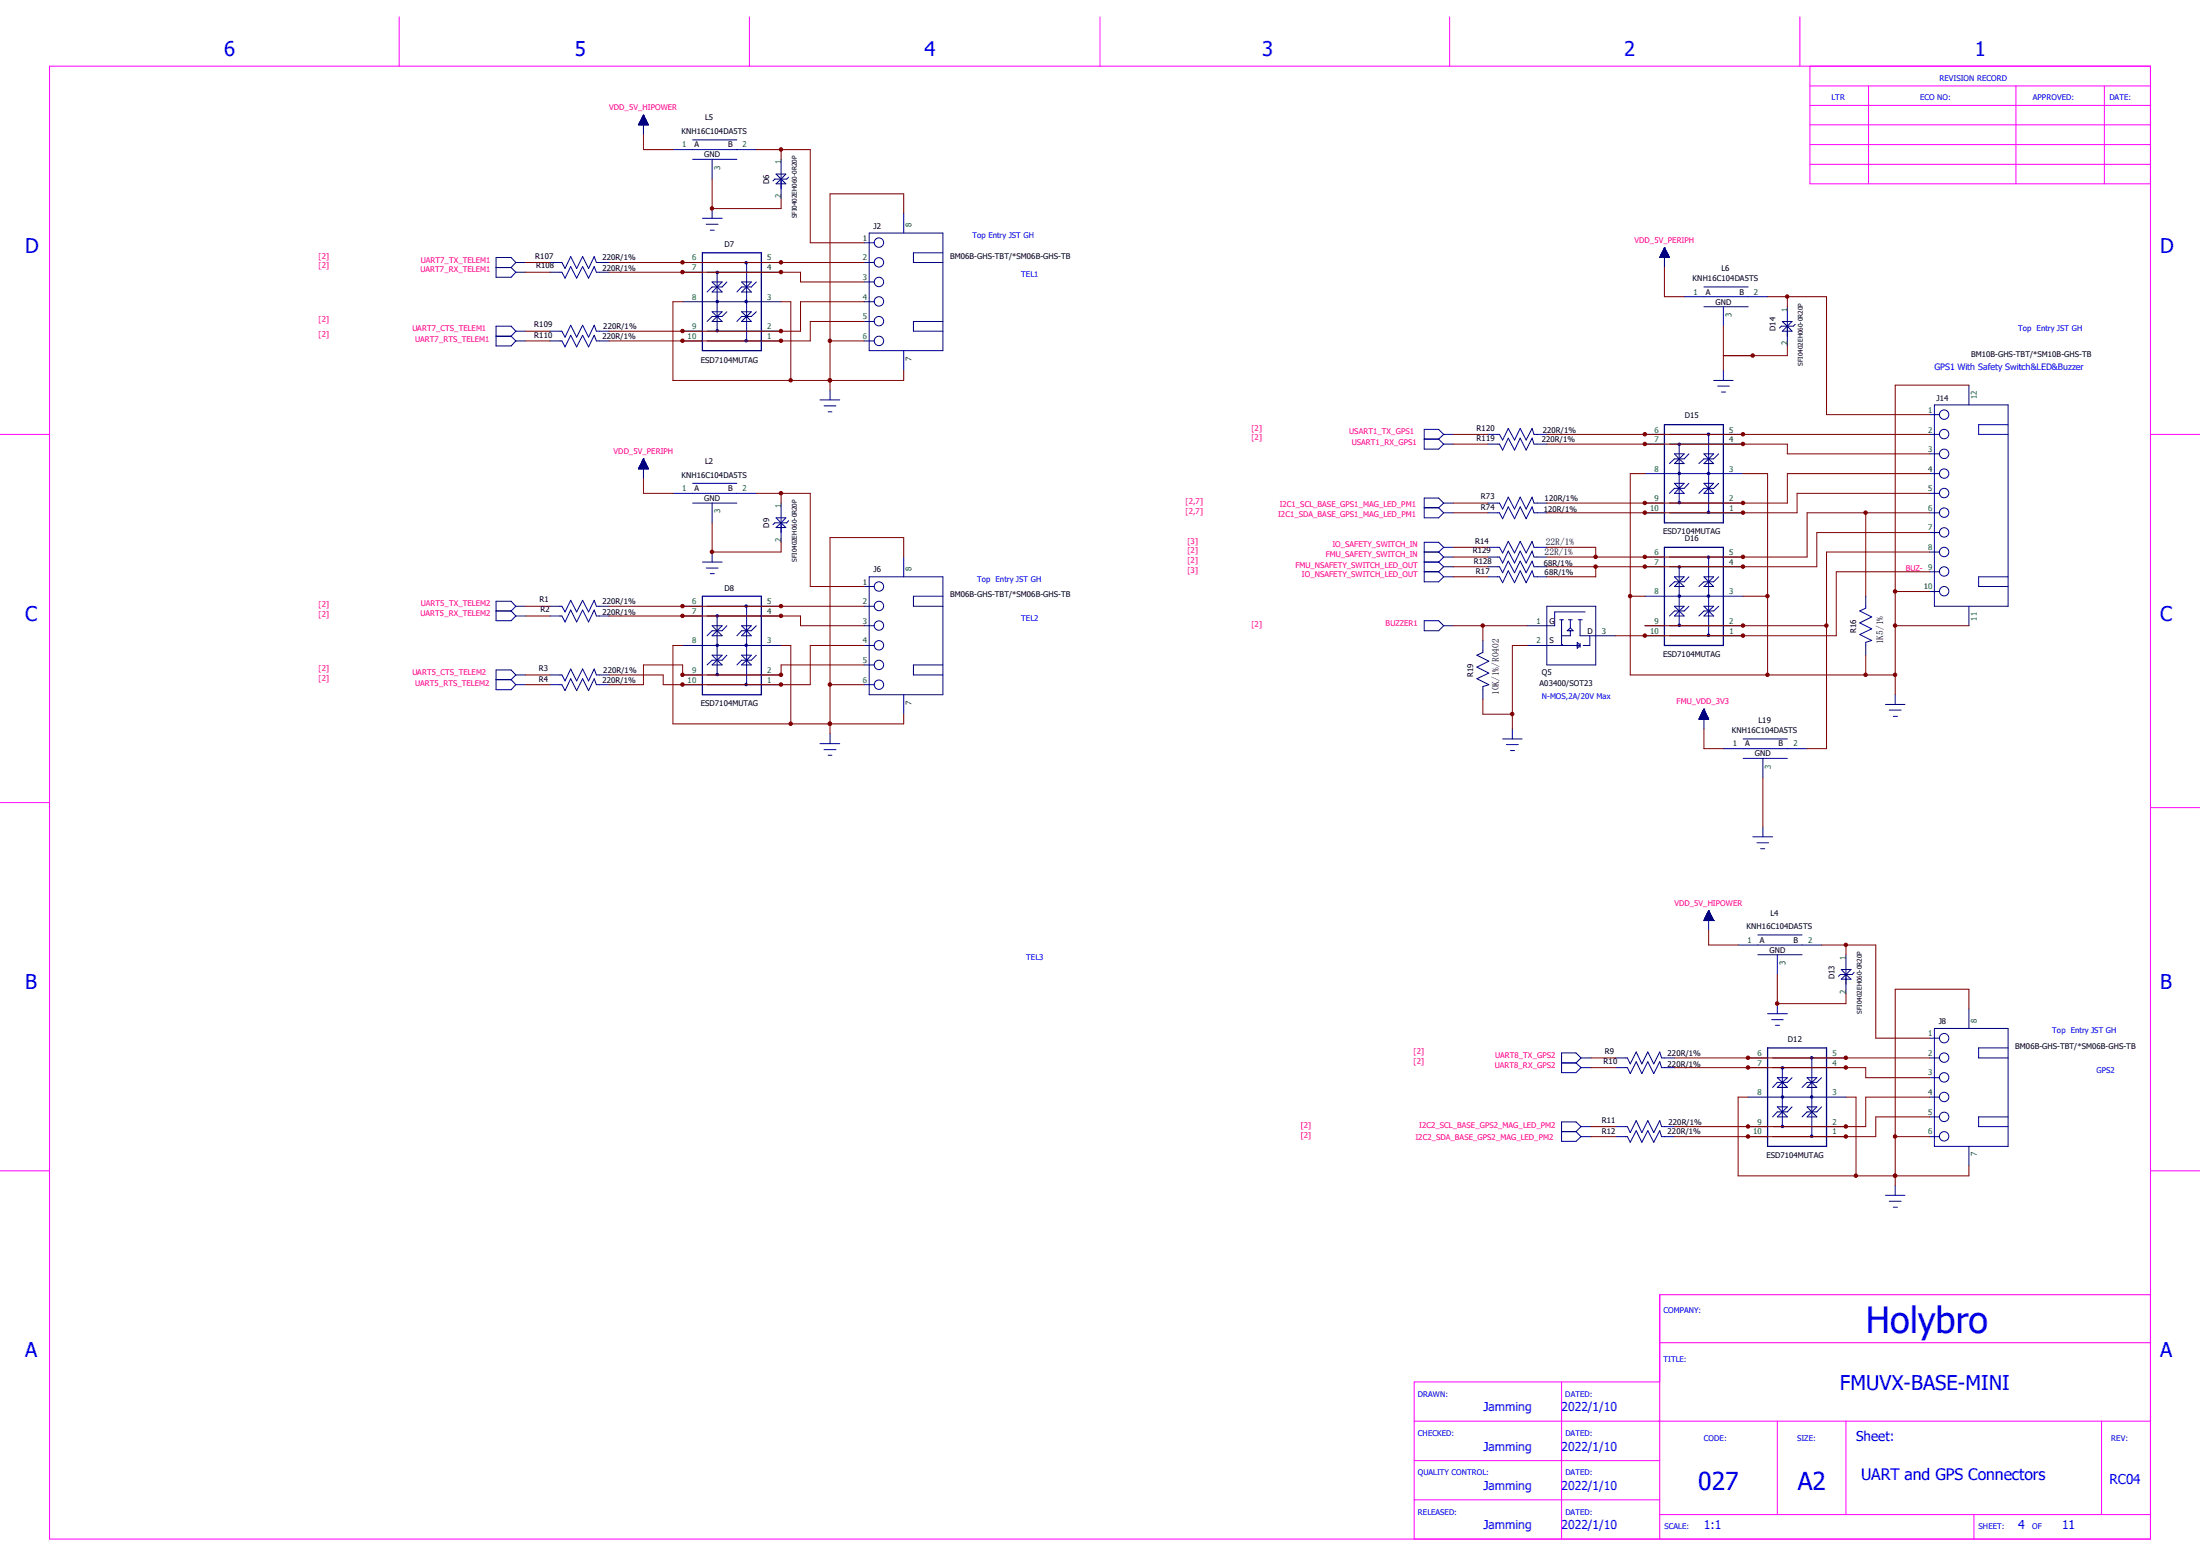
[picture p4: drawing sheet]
<svg xmlns="http://www.w3.org/2000/svg" width="297mm" height="210mm" viewBox="0 0 297 210" stroke-linecap="round" stroke-linejoin="round" font-family="sans-serif">
<g fill="none" stroke="#000080" stroke-width=".14">
<path d="M86.2 16.8h.1M86.3 16.7v.1M86.3 16.7h1.2v.1M86.3 16.8h1.2M86.3 16.6v.2M86.3 16.7h1.1M86.3 16.6h1.1M86.4 16.6h1M86.4 16.6h.9M86.4 16.3v.5M86.4 16.4h.9M86.5 16.3h.8"/>
<path d="M86.5 16.3h.7v.5M86.6 16.1v.7M86.6 16.2h.6M86.6 16v.8M86.6 16.1h.6v.7M86.7 15.9v.9M86.7 16h.4M86.7 15.8v1M86.7 16h.3M86.7 15.9h.3M86.7 15.8h.3M86.8 15.8h.2"/>
<path d="M86.8 15.6v1.2M86.8 15.7h.1v1.1M86.8 15.6h.1M86.9 15.6h.1M86.9 15.5v2.7M86.9 15.5l.6 1.3h-1.3zM87 15.7h-.2v1.1M87 15.7v1.1M87 15.9v.9M87.1 16v.8M87.2 16.3h-.7v.5M87.2 16.2v.6"/>
<path d="M87.3 16.4v.4M87.3 16.5h-.9v.3M87.3 16.5v.3M87.4 16.6v.2M87.5 16.8h.1M93.5 18.9h6M67 36.1h2M69 36.1l.6 .6M69.6 35.4h1.4M69.6 36.7h1.4M69.6 35.4l-.6-.6h-2v2.6h2l.6-.7M69.6 35.4l-.6 .7"/>
<path d="M74.3 35.4h1.6l.4 .8 .7-1.6 .9 1.6 .8-1.6 .8 1.6 .7-1.6 .3 .8h1.8M74.3 36.7h1.6l.4 .8 .7-1.5 .9 1.5 .8-1.5 .8 1.5 .7-1.5 .3 .7h1.8M90.8 20.2h11.3M92.2 35.4h2.6M92.2 36.7h2.6M93.5 21.5h6M94.8 29.5h2.7M95.3 30.3h1.6M95.5 35.4h10M95.5 36.7h10M95.9 31.1h.5M96.1 21.5v2.7"/>
<path d="M96.1 28.2v1.3M96.1 38.1h1.4l-1.4 1.3h1.4zM96.8 36.7v8M98.1 38.1l-.6 .6h-1.4l-.6 .7M100.1 38.1h1.3l-.6 .6zM100.8 35.4v10.6M100.8 38.7l.6 .7h-1.3zM102.1 38.1l-.7 .6h-1.3l-.6 .7M104.8 23.5h1.3l-1.3 1.3h1.3zM105.5 21.5v5.3M106.5 23.9l-.3 .3h-1.6l-.2 .2M116.7 35.4h1.3"/>
<path d="M116.7 32.8h1.3M116.7 38.1h1.3M117.3 31.5h10v15.8h-10zM122 28.8v2.7M127.3 34.1h-4v1.3h4M224.1 34.8h1.2M224.1 34.7h1.2M224.2 34.8v-.2h1.1v.2M224.2 34.5h1.1M224.2 34.5h1.1v.3M224.2 34.8v-.4h1v.4M224.3 34.3h.9"/>
<path d="M224.3 34.3h.9v.5M224.3 34.2v.6M224.3 34.2h.8M224.3 34.2h.8v.6M224.4 34.1h.7M224.4 34.1h.6v.7M224.4 34v.8M224.5 34h.5M224.5 34h.5v.8M224.5 33.9v.9M224.5 33.9h.5M224.5 33.9h.4v.9"/>
<path d="M224.6 33.7h.3v1.1M224.6 33.7h.2v1.1M224.6 33.6v1.2M224.7 33.6h.1M224.7 33.6h.1v1.2M224.7 33.5v1.3M224.7 33.4h.1M224.7 33.4l.7 1.4h-1.3M224.7 33.4v2.7M224.7 33.4l-.6 1.4M224.7 33.5h.1M224.8 33.7h-.2v1.1"/>
<path d="M224.9 33.8h-.4v1M225.2 34.5h-1v.3M230 38.7h6M67 45.4h2M69 45.4l.6 .6M69.6 44.7h1.4M69.6 46h1.4M69.6 44.7l-.6-.7h-2v2.7h2l.6-.7M69.6 44.7l-.6 .7M74.3 44.7h1.6l.4 .8 .7-1.6 .9 1.6 .8-1.6 .8 1.6 .7-1.6 .3 .8h1.8M74.3 46h1.6l.4 .8 .7-1.5 .9 1.5 .8-1.5 .8 1.5 .7-1.5 .3 .7h1.8M92.2 44.7h2.6"/>
<path d="M92.2 40.7h13.3M92.2 46h2.6M95.5 44.7h10M95.5 46h10M96.1 43.4l.7-.7 .7 .7zM96.1 42.1h1.4l-.7 .6zM98.1 42.1l-.6 .6h-1.4l-.6 .7M100.1 42.1l1.3 1.3h-1.3l1.3-1.3zM102.1 42.1l-.7 .6h-1.3l-.6 .7M110.7 54h2.7M111.3 54.8h1.6M111.8 55.6h.5"/>
<path d="M112.1 52.7v1.3M116.7 43.4h1.3M116.7 40.7h1.3M116.7 46h1.3M122 47.3v2.7M127.3 43.4h-4v1.3h4M192.3 59.3h1.9M194.2 59.3l.7 .6M194.9 59.9h1.3M194.9 58.6h1.3M194.9 58.6l-.7 .7M194.9 58.6l-.7-.6h-1.9v2.6h1.9l.7-.7"/>
<path d="M200.9 59.9h1.5l.5 .8 .7-1.6 .9 1.6 .7-1.6 .8 1.6 .8-1.6 .3 .8h1.7M200.9 58.6h1.5l.5 .8 .7-1.6 .9 1.6 .7-1.6 .8 1.6 .8-1.6 .3 .8h1.7M222.1 59.9h2.6M222.1 58.6h2.6M225.4 59.9h9.9M225.4 58.6h9.9M226.7 59.9v8M227.4 40h11.2M230 41.4h6M230.7 58.6v10.6M231.4 51.4h2.6M231.9 52.1h1.6"/>
<path d="M232.4 52.9h.6M232.7 41.4v2.6M232.7 50v1.4M240.6 43.4l1.3 1.3h-1.3l1.3-1.3zM241.3 41.4v5.3M242.4 43.8l-.3 .2h-1.6l-.3 .3M260.5 58.6h1.3M260.5 56h1.3M261.2 54.7h9.9v27.1h-9.9zM265.8 52v2.7M271.1 57.3h-4v1.3h4M86.2 63.2h1.3"/>
<path d="M86.2 63.2v.1M86.3 63.2h1.2M86.3 63.1h1.2M86.3 63.1v.2M86.3 63.1h1.1M86.3 63h1.1M86.3 62.9v.4M86.4 62.9h1M86.4 62.9h.9v.4M86.4 62.8h.9M86.4 62.8v.5M86.5 62.8h.8v.5"/>
<path d="M86.5 62.7h.7v.6M86.6 62.6h.6v.7M86.6 62.5h.6M86.6 62.4v.9M86.7 62.4h.4M86.7 62.3v1M86.7 62.3h.3M86.7 62.3h.3v1M86.7 62.2v1.1M86.7 62.2h.3M86.8 62.2h.2M86.8 62.1h.2v1.2"/>
<path d="M86.8 62.1v1.2M86.8 62.1h.1v1.2M86.8 62h.1M86.8 62v1.3M86.9 61.9h.1M86.9 61.9v2.7M86.9 61.9l.6 1.4h-1.3zM87.1 62.4v.9M87.2 62.5h-.6v.8M87.2 62.4v.9M87.2 62.7h-.7v.6M87.3 62.9h-.9v.4"/>
<path d="M87.4 63v.3M87.5 63.1v.2M87.5 63.2v.1M90.8 66.6h11.3M93.5 67.9h6M93.5 65.2h6M94.8 75.9h2.7M95.3 76.7h1.6M95.9 77.4h.5M96.1 67.9v2.7M96.1 74.5v1.4M104.8 69.9h1.3l-1.3 1.3h1.3z"/>
<path d="M105.5 67.9v5.3M106.5 70.3l-.3 .3h-1.6l-.2 .2M116.7 79.2h1.3M117.3 77.9h10v15.9h-10zM122 75.2v2.7M192.3 74.5h1.9M192.3 77.2h1.9M192.3 75.9h1.9M192.3 68.5h1.9M194.2 68.5l.7 .7M194.2 77.2l.7 .7M194.2 75.9l.7 .6"/>
<path d="M194.2 74.5l.7 .7M194.9 77.9h1.3M194.9 67.9h1.3M194.9 67.9l-.7-.7h-1.9v2.7h1.9l.7-.7M194.9 69.2h1.3M194.9 76.5h1.3M194.9 75.2h1.3M194.9 73.9h1.3M194.9 73.9l-.7-.7h-1.9v5.3h1.9l.7-.6M194.9 67.9l-.7 .6M194.9 73.9l-.7 .6M194.9 76.5l-.7 .7"/>
<path d="M194.9 75.2l-.7 .7M200.9 77.9h1.5l.5 .8 .7-1.7 .9 1.7 .7-1.7 .8 1.7 .8-1.7 .3 .9h1.7M200.9 67.9h1.5l.5 .8 .7-1.6 .9 1.6 .7-1.6 .8 1.6 .8-1.6 .3 .8h1.7M200.9 69.2h1.5l.5 .8 .7-1.6 .9 1.6 .7-1.6 .8 1.6 .8-1.6 .3 .8h1.7M200.9 76.5h1.5l.5 .8 .7-1.6 .9 1.6 .7-1.6 .8 1.6 .8-1.6 .3 .8h1.7M200.9 75.2h1.5l.5 .8 .7-1.6 .9 1.6 .7-1.6 .8 1.6 .8-1.6 .3 .8h1.7M200.9 73.9h1.5l.5 .7 .7-1.5 .9 1.5 .7-1.5 .8 1.5 .8-1.5 .3 .8h1.7M222.1 67.9h2.6M222.1 69.2h2.6M222.1 63.9h13.2M222.1 76.5h2.6M222.1 75.2h2.6"/>
<path d="M225.4 67.9h9.9M225.4 69.2h9.9M225.4 76.5h9.9M225.4 75.2h9.9M226.1 77.9h1.3l-1.3 1.3h1.3zM226.1 65.2h1.3l-.7 .7zM226.1 61.3h1.3l-1.3 1.3h1.3zM226.7 65.9l.7 .7h-1.3zM226.7 76.5v8M228 61.3l-.6 .6h-1.3l-.7 .7M228 65.2l-.6 .7h-1.3l-.7 .7M228 77.9l-.6 .6h-1.3l-.7 .7"/>
<path d="M230 77.9h1.4l-1.4 1.3h1.4zM230 65.2h1.4l-.7 .7zM230 61.3h1.4l-1.4 1.3h1.4zM230.7 65.9l.7 .7h-1.4zM230.7 75.2v10.6M232 61.3l-.6 .6h-1.4l-.6 .7M232 65.2l-.6 .7h-1.4l-.6 .7M232 77.9l-.6 .6h-1.4l-.6 .7M260.5 66.6h1.3M260.5 69.2h1.3M260.5 61.3h1.3M260.5 63.9h1.3"/>
<path d="M260.5 71.9h1.3M260.5 74.5h1.3M260.5 77.2h1.3M260.5 79.8h1.3M271.1 77.9h-4v1.3h4M67 82.5h2M67 91.7h2M69 82.5l.6 .6M69 91.7l.6 .7M69.6 81.8h1.4M69.6 91.1h1.4M69.6 92.4h1.4"/>
<path d="M69.6 83.1h1.4M69.6 81.8l-.6 .7M69.6 81.8l-.6-.6h-2v2.6h2l.6-.7M69.6 91.1l-.6-.7h-2v2.7h2l.6-.7M69.6 91.1l-.6 .6M74.3 81.8h1.6l.4 .8 .7-1.6 .9 1.6 .8-1.6 .8 1.6 .7-1.6 .3 .8h1.8M74.3 91.1h1.6l.4 .8 .7-1.6 .9 1.6 .8-1.6 .8 1.6 .7-1.6 .3 .8h1.8M74.3 92.4h1.6l.4 .8 .7-1.6 .9 1.6 .8-1.6 .8 1.6 .7-1.6 .3 .8h1.8M74.3 83.1h1.6l.4 .8 .7-1.6 .9 1.6 .8-1.6 .8 1.6 .7-1.6 .3 .8h1.8M92.2 81.8h2.6M92.2 91.1h2.6M92.2 87.1h13.3"/>
<path d="M92.2 92.4h2.6M92.2 83.1h2.6M95.5 81.8h10M95.5 91.1h10M95.5 92.4h10M95.5 83.1h10M96.1 89.7l.7-.6 .7 .6zM96.1 84.5h1.4l-1.4 1.3h1.4zM96.1 88.4h1.4l-.7 .7zM96.8 83.1v8M98.1 84.5l-.6 .6h-1.4l-.6 .7M98.1 88.4l-.6 .7h-1.4l-.6 .6"/>
<path d="M100.1 88.4h1.3l-1.3 1.3h1.3zM100.1 84.5h1.3l-.6 .6zM100.1 85.8l.7-.7 .6 .7zM100.8 81.8v10.6M102.1 84.5l-.7 .6h-1.3l-.6 .7M102.1 88.4l-.7 .7h-1.3l-.6 .6M112.1 99v1.4M116.7 81.8h1.3M116.7 89.7h1.3M116.7 84.5h1.3M116.7 87.1h1.3M116.7 92.4h1.3"/>
<path d="M122 93.8v2.6M127.3 80.5h-4v1.3h4M127.3 89.7h-4v1.4h4M192.3 83.8h1.9l.7 .7-.7 .6h-1.9zM194.9 84.5h1.3M200.2 86.4v1.7l-.8 .3 1.6 .8-1.6 .8 1.6 .8-1.6 .8 1.6 .8-.8 .3v1.7M202.9 99.7h2.6M204.2 98.4v1.3M206.2 87.1h7.1M208.8 81.8h6.6v7.9h-6.6zM210.6 83.7h.5M210.8 87h.1"/>
<path d="M210.8 83.7v3.4M211.6 85.1l.4-.3 .4 .3zM211.8 83.7h.5M212 85.1v.7h-1.2M212 83.7v1.1M212.9 86.7l.4 .4-.4 .4zM213.1 83.7h.5M213.3 83.7v2.1h4.8M213.3 86.8v.6M214 82.6h-4.1v1.9h-3.7M214.6 85.8v1.3h-.9M222.1 80.5h13.2"/>
<path d="M222.1 84.5h2.6M222.1 85.8h2.6M225.4 84.5h9.9M225.4 85.8h9.9M226.1 81.8l1.3 1.3h-1.3l1.3-1.3zM228 81.8l-.6 .7h-1.3l-.7 .6M229.4 97.1v-.1h1.3v.1M229.4 96.9h1.2M229.4 96.9h1.2v.2M229.4 96.9v.2M229.5 96.8h1v.3M229.5 96.9h1.1"/>
<path d="M229.5 96.8v.3M229.5 97.1v-.4h1v.4M229.5 96.7h1M229.6 96.6h.9M229.6 97.1v-.5h.8v.5M229.6 96.5h.8M229.7 96.5h.7v.6M229.7 96.4h.6v.7M229.7 96.3v.8M229.7 96.3h.6v.8M229.7 96.3h.6M229.7 96.2v.9"/>
<path d="M229.8 96.2h.5v.9M229.8 96.2h.5M229.8 96.1v1M229.8 96.1h.4M229.9 96.1h.3v1M229.9 96v1.1M229.9 95.9h.2v1.2M229.9 96h.3M229.9 95.9v1.2M230 95.9h.1M230 95.8h.1v1.3M230 95.7h.1"/>
<path d="M230 81.8l1.4 1.3h-1.4l1.4-1.3zM230 95.7v2.7M230 95.7l-.6 1.4h1.3M230 95.7l.7 1.4M230 95.8v1.3M230.4 96.4h-.7v.7M232 81.8l-.6 .7h-1.4l-.6 .6M235.3 99.7h6M251.9 80.5v1.6l-.8 .4 1.6 .8-1.6 .8 1.6 .8-1.6 .7 1.6 .8-.8 .3v1.7M254.6 95.1h2.6M255.1 95.8h1.6M255.6 96.7h.6"/>
<path d="M255.9 93.8v1.3M265.8 81.8v2.7M110.7 100.4h2.7M111.3 101.2h1.6M111.8 101.9h.5M203.4 100.5h1.6M203.9 101.3h.6M232.7 101h11.3M235.3 102.4h6M236.6 112.9h2.7M237.2 113.7h1.6M237.7 114.6h.6"/>
<path d="M238 102.4v2.6M238 111.6v1.3M230 124.2h.1M230 124.2h1.4M230 124.2h1.3M230.1 124.2h1.2M230.1 124.1v.1M230.1 124.1h1.2M230.1 124h1.2v.2M230.1 124v.2M230.2 124h1M230.2 123.9h1v.3"/>
<path d="M230.2 123.9v.3M230.2 123.9h1M230.3 123.8h.8M230.3 124.2v-.4h.8v.4M230.3 123.7h.8M230.3 123.6h.7v.6M230.3 123.6v.6M230.4 123.6h.6M230.4 123.5h.6M230.4 123.4v.8M230.4 123.5h.5M230.4 123.4h.5v.8"/>
<path d="M230.4 123.3v.9M230.5 123.4h.4M230.5 123.3h.4v.9M230.5 123.2v1M230.5 123.2h.3M230.5 123.1v1.1M230.6 123.1h.2v1.1M230.6 123.1h.2M230.7 122.9h.1M230.7 122.9v2.7M230.7 122.9l-.7 1.3M230.7 122.9l.7 1.3"/>
<path d="M230.7 123v1.2M230.8 123h-.2v1.2M230.8 123.1v1.1M231 123.5v.7M231.1 123.7h-.8v.5M231.1 123.7v.5M231.3 124.1v.1M231.4 124.2h.1M234.7 127.6h11.2M237.3 128.9h6M237.3 126.2h6M238.6 136.8h2.7"/>
<path d="M239.2 137.6h1.5M239.7 138.4h.5M239.9 128.9v2.6M239.9 135.5v1.3M248.6 130.9h1.3l-1.3 1.3h1.3zM249.2 128.9v5.3M250.3 131.2l-.2 .3h-1.6l-.3 .3M261.2 138.8h9.9v15.9h-9.9zM265.8 136.2v2.6M210.8 143.5h2M210.8 152.7h2M212.8 143.5l.6 .6"/>
<path d="M212.8 152.7l.6 .7M213.4 142.8h1.4M213.4 152.1h1.4M213.4 153.4h1.4M213.4 144.1h1.4M213.4 142.8l-.6-.7h-2v2.7h2l.6-.7M213.4 152.1l-.6-.7h-2v2.7h2l.6-.7M213.4 142.8l-.6 .7M213.4 152.1l-.6 .6M218.1 142.8h1.6l.4 .8 .8-1.6 .8 1.6 .8-1.6 .8 1.6 .8-1.6 .2 .8h1.8M218.1 152.1h1.6l.4 .8 .8-1.6 .8 1.6 .8-1.6 .8 1.6 .8-1.6 .2 .8h1.8M218.1 153.4h1.6l.4 .8 .8-1.6 .8 1.6 .8-1.6 .8 1.6 .8-1.6 .2 .8h1.8"/>
<path d="M218.1 144.1h1.6l.4 .8 .8-1.6 .8 1.6 .8-1.6 .8 1.6 .8-1.6 .2 .8h1.8M236 142.8h2.6M236 152.1h2.6M236 148.1h13.2M236 153.4h2.6M236 144.1h2.6M239.3 142.8h9.9M239.3 152.1h9.9M239.3 153.4h9.9M239.3 144.1h9.9M239.9 149.4h1.4l-1.4 1.3h1.4zM239.9 145.5h1.4l-.7 .6z"/>
<path d="M239.9 146.8l.7-.7 .7 .7zM240.6 144.1v8M241.9 145.5l-.6 .6h-1.4l-.6 .7M241.9 149.4l-.6 .7h-1.4l-.6 .6M244 145.5l1.3 1.3h-1.3l1.3-1.3zM244 149.4h1.3l-.7 .7zM244.6 150.1l.7 .6h-1.3zM244.6 142.8v10.6M245.9 145.5l-.6 .6h-1.3l-.7 .7M245.9 149.4l-.6 .7h-1.3l-.7 .6M260.5 142.8h1.3M260.5 150.7h1.3"/>
<path d="M260.5 140.1h1.3M260.5 145.5h1.3M260.5 148.1h1.3M260.5 153.4h1.3M265.8 154.7v2.7M271.1 141.4h-4v1.4h4M271.1 150.7h-4v1.4h4M254.6 161.3h2.6M255.1 162.1h1.6M255.6 162.9h.6M255.9 160v1.3"/>
<circle cx="118.7" cy="35.4" r=".64"/>
<circle cx="118.7" cy="38.1" r=".64"/>
<circle cx="118.7" cy="32.7" r=".64"/>
<circle cx="118.7" cy="40.7" r=".64"/>
<circle cx="118.7" cy="43.3" r=".64"/>
<circle cx="118.7" cy="46" r=".64"/>
<circle cx="262.5" cy="58.6" r=".64"/>
<circle cx="262.5" cy="56" r=".64"/>
<circle cx="118.7" cy="79.2" r=".64"/>
<circle cx="262.5" cy="61.3" r=".64"/>
<circle cx="262.5" cy="63.9" r=".64"/>
<circle cx="262.5" cy="77.1" r=".64"/>
<circle cx="262.5" cy="66.5" r=".64"/>
<circle cx="262.5" cy="69.2" r=".64"/>
<circle cx="262.5" cy="71.9" r=".64"/>
<circle cx="262.5" cy="79.8" r=".64"/>
<circle cx="262.5" cy="74.5" r=".64"/>
<circle cx="118.7" cy="89.7" r=".64"/>
<circle cx="118.7" cy="84.4" r=".64"/>
<circle cx="118.7" cy="92.4" r=".64"/>
<circle cx="118.7" cy="81.8" r=".64"/>
<circle cx="118.7" cy="87.1" r=".64"/>
<circle cx="262.5" cy="142.7" r=".64"/>
<circle cx="262.5" cy="145.4" r=".64"/>
<circle cx="262.5" cy="148.1" r=".64"/>
<circle cx="262.5" cy="150.7" r=".64"/>
<circle cx="262.5" cy="153.4" r=".64"/>
<circle cx="262.5" cy="140.1" r=".64"/>
</g>
<path d="M94.8 34.1h8v13.2h-8zM224.7 57.3h8v13.3h-8zM224.7 73.9h8v13.2h-8zM94.8 80.5h8v13.3h-8zM238.6 141.4h8v13.3h-8z" fill="none" stroke="#000080" stroke-width=".17"/>
<g fill="none" stroke="#000080" stroke-width=".25">
<circle cx="96.8" cy="36.8" r=".11"/>
<circle cx="100.7" cy="35.5" r=".11"/>
<circle cx="96.8" cy="40.7" r=".11"/>
<circle cx="96.8" cy="44.6" r=".11"/>
<circle cx="100.7" cy="40.7" r=".11"/>
<circle cx="100.7" cy="46" r=".11"/>
<circle cx="226.7" cy="60" r=".11"/>
<circle cx="230.7" cy="58.6" r=".11"/>
<circle cx="226.7" cy="67.8" r=".11"/>
<circle cx="226.7" cy="63.9" r=".11"/>
<circle cx="226.7" cy="76.5" r=".11"/>
<circle cx="230.7" cy="63.9" r=".11"/>
<circle cx="230.7" cy="75.2" r=".11"/>
<circle cx="230.7" cy="69.2" r=".11"/>
<circle cx="96.8" cy="87.1" r=".11"/>
<circle cx="96.8" cy="91" r=".11"/>
<circle cx="96.8" cy="83.1" r=".11"/>
<circle cx="100.7" cy="81.8" r=".11"/>
<circle cx="100.7" cy="92.4" r=".11"/>
<circle cx="100.7" cy="87.1" r=".11"/>
<circle cx="226.7" cy="80.5" r=".11"/>
<circle cx="226.7" cy="84.4" r=".11"/>
<circle cx="230.7" cy="80.5" r=".11"/>
<circle cx="230.7" cy="85.7" r=".11"/>
<circle cx="240.6" cy="144.1" r=".11"/>
<circle cx="240.6" cy="152" r=".11"/>
<circle cx="240.6" cy="148.1" r=".11"/>
<circle cx="244.6" cy="153.4" r=".11"/>
<circle cx="244.6" cy="148.1" r=".11"/>
<circle cx="244.6" cy="142.8" r=".11"/>
</g>
<g fill="none" stroke="#800000" stroke-width=".14">
<path d="M86.9 18.2v2h3.9M71 35.4h3.3M71 36.7h3.3M82.3 36.7h25.8v1.4h8.6M82.3 35.4h34.4M92.2 35.4h.1M92.2 36.7h.1M96.1 28.2h.1M96.1 24.2v4M102.1 20.2h7.3v12.6h7.3M105.5 35.4h.1M105.5 36.7h.1"/>
<path d="M105.5 20.2v1.3M105.5 26.8v1.4h-9.4M122 28.8v-2.6h-9.9v26.5M224.7 36.1v3.9h2.7M71 44.7h3.3M71 46h3.3M92.2 46h.1M92.2 44.7h.1M92.2 40.7h-1.4v10.7h31.2v-1.4M105.5 44.7h.1M105.5 46h.1M105.5 40.7h1.3v10.7"/>
<path d="M112.1 51.4h.1M112.1 46h4.6M116.7 43.4h-7.3v2.6h-27.1M116.7 40.7h-8.6v4h-25.8M196.2 59.9h4.7M196.2 58.6h4.7M208.8 59.9h32.5v1.4h19.2M208.8 58.6h51.7M222.1 58.6h.1M222.1 59.9h.1M232.7 44v6M235.3 59.9h.1"/>
<path d="M235.3 58.6h.1M238.6 40h8v16h13.9M241.3 46.7v1.3h-8.6M241.3 40v1.4M265.8 52h-9.9v41.8M86.9 64.6v2h3.9M96.1 74.5h.1M96.1 70.6v3.9M102.1 66.6h7.3v12.6h7.3M105.5 66.6v1.3M105.5 73.2v1.3h-9.4M122 75.2v-2.6h-9.9v26.4"/>
<path d="M196.2 67.9h4.7M196.2 69.2h4.7M196.2 77.9h4.7M196.2 76.5h4.7M196.2 75.2h4.7M196.2 73.9h4.7M208.8 73.9h6.6v1.3M215.4 76.5v1.4h-6.6M222.1 75.2h.1M222.1 67.9h.1M222.1 69.2h.1M222.1 76.5h.1"/>
<path d="M222.1 63.9h-2v27.2h35.8M235.3 69.2h.1M235.3 75.2h.1M235.3 76.5h.1M235.3 67.9h.1M235.3 63.9h3.3v27.2M251.9 69.2v11.3M255.9 79.8h4.6M260.5 66.6h-17.9v2.6h-33.8M260.5 74.5h-13.9v26.5h-2.6M260.5 63.9h-19.2v4h-32.5M260.5 69.2h-16.5v6h-35.2"/>
<path d="M260.5 77.2h-12.6v8.6h-29.8M260.5 71.9h-15.2v4.6h-36.5M71 81.8h3.3M71 83.1h3.3M71 92.4h3.3M71 91.1h3.3M82.3 81.8h34.4M82.3 83.1h25.8v1.4h8.6M92.2 92.4h.1M92.2 91.1h.1M92.2 81.8h.1M92.2 83.1h.1"/>
<path d="M92.2 87.1h-1.4v10.6h31.2v-1.3M92.2 91.1v-1.4h-5.3v2.7h-4.6M92.2 91.1h13.3M105.5 81.8h.1M105.5 83.1h.1M105.5 91.1h.1M105.5 92.4h.1M105.5 87.1h1.3v10.6M112.1 97.7h.1M112.1 92.4h4.6M116.7 87.1h-7.3v5.3h-19.9v-1.3h-7.2M116.7 89.7h-11.2v1.4"/>
<path d="M196.2 84.5h10M200.2 84.5v1.9M200.2 94.4v2h4M206.2 87.1h-2v11.3M220.1 80.5h2M222.1 85.8h.1M222.1 84.5h24.5M230 98.4v2.6h2.7M235.3 84.5h.1M235.3 85.8h.1M235.3 80.5h3.3M251.9 88.4v2.7"/>
<path d="M255.9 84.5h9.9M238 105v6.6M230.7 125.6v2h4M239.9 135.5h.1M239.9 131.5v4M245.9 127.6h7.3v12.5h7.3M249.2 127.6v1.3M249.2 134.2v1.3h-9.3M265.8 136.2v-2.7h-9.9v26.5M214.8 142.8h3.3M214.8 144.1h3.3M214.8 152.1h3.3"/>
<path d="M214.8 153.4h3.3M226.1 142.8h34.4M226.1 144.1h25.8v1.4h8.6M236 153.4h.1M236 152.1h.1M236 142.8h.1M236 144.1h.1M236 148.1h-1.3v10.6h31.1v-1.3M249.2 142.8h.1M249.2 144.1h.1M249.2 152.1h.1M249.2 153.4h.1"/>
<path d="M249.2 148.1h1.4v10.6M255.9 158.7h.1M255.9 153.4h4.6M260.5 148.1h-8.6v4h-25.8M260.5 150.7h-7.3v2.7h-27.1"/>
</g>
<g fill="#800000" stroke="#800000" stroke-width=".14">
<circle cx="112" cy="92.4" r=".23"/>
<circle cx="105.4" cy="66.6" r=".23"/>
<circle cx="96.1" cy="74.5" r=".23"/>
<circle cx="112" cy="97.7" r=".23"/>
<circle cx="106.7" cy="97.7" r=".23"/>
<circle cx="92.1" cy="81.8" r=".23"/>
<circle cx="105.4" cy="81.8" r=".23"/>
<circle cx="92.1" cy="83.1" r=".23"/>
<circle cx="105.4" cy="83.1" r=".23"/>
<circle cx="112" cy="46" r=".23"/>
<circle cx="105.4" cy="20.2" r=".23"/>
<circle cx="96.1" cy="28.1" r=".23"/>
<circle cx="112" cy="51.3" r=".23"/>
<circle cx="106.7" cy="51.3" r=".23"/>
<circle cx="92.1" cy="35.4" r=".23"/>
<circle cx="105.4" cy="35.4" r=".23"/>
<circle cx="92.1" cy="36.7" r=".23"/>
<circle cx="105.4" cy="36.7" r=".23"/>
<circle cx="92.1" cy="44.7" r=".23"/>
<circle cx="105.4" cy="44.7" r=".23"/>
<circle cx="92.1" cy="46" r=".23"/>
<circle cx="105.4" cy="46" r=".23"/>
<circle cx="255.8" cy="153.4" r=".23"/>
<circle cx="249.2" cy="127.5" r=".23"/>
<circle cx="239.9" cy="135.4" r=".23"/>
<circle cx="255.8" cy="158.7" r=".23"/>
<circle cx="250.5" cy="158.7" r=".23"/>
<circle cx="236" cy="142.8" r=".23"/>
<circle cx="249.2" cy="142.8" r=".23"/>
<circle cx="236" cy="144.1" r=".23"/>
<circle cx="249.2" cy="144.1" r=".23"/>
<circle cx="236" cy="152" r=".23"/>
<circle cx="249.2" cy="152" r=".23"/>
<circle cx="236" cy="153.4" r=".23"/>
<circle cx="249.2" cy="153.4" r=".23"/>
<circle cx="241.3" cy="40" r=".23"/>
<circle cx="200.2" cy="84.4" r=".23"/>
<circle cx="204.2" cy="96.4" r=".23"/>
<circle cx="255.8" cy="84.4" r=".23"/>
<circle cx="255.8" cy="79.8" r=".23"/>
<circle cx="236.6" cy="48" r=".23"/>
<circle cx="215.4" cy="75.2" r=".23"/>
<circle cx="215.4" cy="76.5" r=".23"/>
<circle cx="251.9" cy="69.2" r=".23"/>
<circle cx="255.8" cy="91.1" r=".23"/>
<circle cx="235.3" cy="58.6" r=".23"/>
<circle cx="222.1" cy="58.6" r=".23"/>
<circle cx="235.3" cy="59.9" r=".23"/>
<circle cx="222.1" cy="59.9" r=".23"/>
<circle cx="235.3" cy="67.9" r=".23"/>
<circle cx="222.1" cy="67.9" r=".23"/>
<circle cx="235.3" cy="69.2" r=".23"/>
<circle cx="222.1" cy="69.2" r=".23"/>
<circle cx="235.3" cy="75.2" r=".23"/>
<circle cx="222.1" cy="75.2" r=".23"/>
<circle cx="235.3" cy="76.5" r=".23"/>
<circle cx="222.1" cy="76.5" r=".23"/>
<circle cx="235.3" cy="84.4" r=".23"/>
<circle cx="251.9" cy="91.1" r=".23"/>
<circle cx="238.6" cy="80.5" r=".23"/>
<circle cx="238.6" cy="91.1" r=".23"/>
<circle cx="220.1" cy="80.5" r=".23"/>
<circle cx="235.3" cy="85.8" r=".23"/>
<circle cx="222.1" cy="85.8" r=".23"/>
<circle cx="246.6" cy="84.4" r=".23"/>
<circle cx="92.1" cy="92.4" r=".23"/>
<circle cx="92.1" cy="91.1" r=".23"/>
<circle cx="105.4" cy="91.1" r=".23"/>
<circle cx="105.4" cy="92.4" r=".23"/>
</g>
<g fill="none" stroke="#f0f" stroke-width=".14">
<path d="M6.7 8.9h283.6v198.8h-283.6zM53.9 2.3v6.6M101.2 2.3v6.6M148.5 2.3v6.6M195.7 2.3v6.6M243 2.3v6.6M244.3 8.9v15.9h46M244.3 16.8h46M244.3 11.6h46M244.3 14.2h46M244.3 19.5h46M252.3 11.6v13.2"/>
<path d="M272.2 11.6v13.2M284.1 11.6v13.2M244.3 22.2h46M0 58.6h6.7M290.3 58.6h6.7M0 108.3h6.7M290.3 109h6.7M0 158h6.7M290.3 158h6.7M290.3 174.8h-66.2v32.9M190.9 191.8h99.4M190.9 197.1h33.2"/>
<path d="M210.8 186.5v21.2M224.1 181.2h66.2M224.1 186.5h-33.2v21.2M239.9 191.8v12.6M249.2 191.8v12.6M283.7 191.8v12.6M190.9 202.4h33.2M224.1 204.4h66.2M266.5 204.4v3.3"/>
</g>
<text font-size="4.9" fill="#00f" x="251.9" y="179.9">Holybro</text>
<g font-size="3.3" fill="#00f">
<text x="229.3" y="201">027</text>
<text x="242.7" y="201">A2</text>
</g>
<g font-size="2.7" fill="#00f">
<text x="30.3" y="7.6">6</text>
<text x="77.6" y="7.6">5</text>
<text x="124.8" y="7.6">4</text>
<text x="170.4" y="7.6">3</text>
<text x="219.3" y="7.6">2</text>
<text x="266.6" y="7.6">1</text>
<text x="3.4" y="34.1">D</text>
<text x="291.6" y="34.1">D</text>
<text x="3.4" y="83.8">C</text>
<text x="291.6" y="83.8">C</text>
<text x="3.4" y="133.5">B</text>
<text x="291.6" y="133.5">B</text>
<text x="3.4" y="183.2">A</text>
<text x="291.6" y="183.2">A</text>
<text x="248.4" y="187.6">FMUVX-BASE-MINI</text>
</g>
<text font-size="2.1" fill="#00f" x="251.2" y="199.8">UART and GPS Connectors</text>
<g font-size="1.8" fill="#00f">
<text x="250.6" y="194.5">Sheet:</text>
<text x="284.8" y="200.3">RC04</text>
</g>
<g font-size="1.6" fill="#00f">
<text x="200.3" y="190.5">Jamming</text>
<text x="210.8" y="190.5">2022/1/10</text>
<text x="200.3" y="195.8">Jamming</text>
<text x="210.8" y="195.8">2022/1/10</text>
<text x="200.3" y="201.1">Jamming</text>
<text x="210.8" y="201.1">2022/1/10</text>
<text x="200.3" y="206.4">Jamming</text>
<text x="210.8" y="206.4">2022/1/10</text>
<text x="230" y="206.4">1:1</text>
<text x="272.5" y="206.4">4</text>
<text x="278.4" y="206.4">11</text>
</g>
<g font-size="1.3">
<text x="208.5" y="74.9">22R/1%</text>
<text x="208.7" y="73.6">22R/1%</text>
<text x="254.2" y="87" transform="rotate(-90 254.2 87)">1K5/1%</text>
<text x="202.4" y="93.8" transform="rotate(-90 202.4 93.8)">10K/1%/R0402</text>
</g>
<text font-size="1.2" fill="#00f" x="261.2" y="50">GPS1 With Safety Switch&amp;LED&amp;Buzzer</text>
<g font-size="1.1" fill="#00f">
<text x="261.8" y="10.9">REVISION RECORD</text>
<text x="247.3" y="13.5">LTR</text>
<text x="259.2" y="13.5">ECO NO:</text>
<text x="274.4" y="13.5">APPROVED:</text>
<text x="284.8" y="13.5">DATE:</text>
<text x="131.3" y="32.1">Top Entry JST GH</text>
<text x="137.9" y="37.4">TEL1</text>
<text x="272.5" y="44.7">Top Entry JST GH</text>
<text x="131.9" y="78.5">Top Entry JST GH</text>
<text x="137.9" y="83.8">TEL2</text>
<text x="208.2" y="94.4">N-MOS,2A/20V Max</text>
<text x="138.6" y="129.5">TEL3</text>
<text x="277.1" y="139.5">Top Entry JST GH</text>
<text x="283" y="144.8">GPS2</text>
<text x="224.6" y="177.2">COMPANY:</text>
<text x="224.6" y="183.9">TITLE:</text>
<text x="191.4" y="188.5">DRAWN:</text>
<text x="211.3" y="188.5">DATED:</text>
<text x="191.4" y="193.8">CHECKED:</text>
<text x="211.3" y="193.8">DATED:</text>
<text x="230" y="194.5">CODE:</text>
<text x="242.6" y="194.5">SIZE:</text>
<text x="285" y="194.5">REV:</text>
<text x="191.4" y="199.1">QUALITY CONTROL:</text>
<text x="211.3" y="199.1">DATED:</text>
<text x="191.4" y="204.4">RELEASED:</text>
<text x="211.3" y="204.4">DATED:</text>
<text x="224.7" y="206.4">SCALE:</text>
<text x="267.1" y="206.4">SHEET:</text>
<text x="274.4" y="206.4">OF</text>
</g>
<g font-size="1.1" fill="#ff0080">
<text x="82.3" y="14.9">VDD_5V_HIPOWER</text>
<text x="43" y="34.9">[2]</text>
<text x="56.8" y="35.4">UART7_TX_TELEM1</text>
<text x="220.7" y="32.8">VDD_5V_PERIPH</text>
<text x="43" y="36.2">[2]</text>
<text x="56.8" y="36.7">UART7_RX_TELEM1</text>
<text x="43" y="43.5">[2]</text>
<text x="43" y="45.5">[2]</text>
<text x="55.7" y="44.7">UART7_CTS_TELEM1</text>
<text x="56" y="46.1">UART7_RTS_TELEM1</text>
<text x="169" y="58.1">[2]</text>
<text x="169" y="59.4">[2]</text>
<text x="182.2" y="58.6">USART1_TX_GPS1</text>
<text x="82.8" y="61.3">VDD_5V_PERIPH</text>
<text x="182.5" y="60.1">USART1_RX_GPS1</text>
<text x="160.1" y="68">[2,7]</text>
<text x="160.1" y="69.3">[2,7]</text>
<text x="172.6" y="69.8">I2C1_SDA_BASE_GPS1_MAG_LED_PM1</text>
<text x="172.8" y="68.4">I2C1_SCL_BASE_GPS1_MAG_LED_PM1</text>
<text x="160.3" y="73.4">[3]</text>
<text x="160.3" y="77.3">[3]</text>
<text x="160.3" y="76">[2]</text>
<text x="160.3" y="74.7">[2]</text>
<text x="174.9" y="76.7">FMU_NSAFETY_SWITCH_LED_OUT</text>
<text x="175.8" y="77.9">IO_NSAFETY_SWITCH_LED_OUT</text>
<text x="179" y="75.2">FMU_SAFETY_SWITCH_IN</text>
<text x="179.9" y="73.9">IO_SAFETY_SWITCH_IN</text>
<text x="257.3" y="77">BUZ- 9</text>
<text x="43" y="82">[2]</text>
<text x="43" y="83.3">[2]</text>
<text x="56.8" y="83.1">UART5_RX_TELEM2</text>
<text x="56.8" y="81.8">UART5_TX_TELEM2</text>
<text x="169" y="84.6">[2]</text>
<text x="187.1" y="84.5">BUZZER1</text>
<text x="43" y="90.6">[2]</text>
<text x="43" y="91.9">[2]</text>
<text x="55.7" y="91.1">UART5_CTS_TELEM2</text>
<text x="56" y="92.5">UART5_RTS_TELEM2</text>
<text x="226.4" y="95">FMU_VDD_3V3</text>
<text x="226.1" y="122.3">VDD_5V_HIPOWER</text>
<text x="190.8" y="142.2">[2]</text>
<text x="190.8" y="143.6">[2]</text>
<text x="201.8" y="142.8">UART8_TX_GPS2</text>
<text x="201.8" y="144.1">UART8_RX_GPS2</text>
<text x="175.6" y="152.2">[2]</text>
<text x="175.6" y="153.5">[2]</text>
<text x="191.1" y="153.9">I2C2_SDA_BASE_GPS2_MAG_LED_PM2</text>
<text x="191.6" y="152.2">I2C2_SCL_BASE_GPS2_MAG_LED_PM2</text>
</g>
<g font-size="1.1">
<text x="95.2" y="16.2">L5</text>
<text x="92" y="18.1">KNH16C104DA5TS</text>
<text x="93.8" y="19.9">A</text>
<text x="95.1" y="21.3">GND</text>
<text x="98.3" y="19.9">B</text>
<text x="103.8" y="24.8" transform="rotate(-90 103.8 24.8)">D6</text>
<text x="72.3" y="34.9">R107</text>
<text x="81.3" y="35.1">220R/1%</text>
<text x="97.8" y="33.3">D7</text>
<text x="117.9" y="30.9">J2</text>
<text x="128.3" y="34.9">BM06B-GHS-TBT/*SM06B-GHS-TB</text>
<text x="72.4" y="36.2">R108</text>
<text x="81.3" y="36.6">220R/1%</text>
<text x="228.5" y="38">KNH16C104DA5TS</text>
<text x="230.3" y="39.8">A</text>
<text x="231.6" y="41.1">GND</text>
<text x="232.4" y="36.6">L6</text>
<text x="234.8" y="39.8">B</text>
<text x="72.1" y="44.2">R109</text>
<text x="72.1" y="45.6">R110</text>
<text x="81.3" y="45.8">220R/1%</text>
<text x="81.4" y="44.4">220R/1%</text>
<text x="239.7" y="44.7" transform="rotate(-90 239.7 44.7)">D14</text>
<text x="94.6" y="49">ESD7104MUTAG</text>
<text x="266.1" y="48.1">BM10B-GHS-TBT/*SM10B-GHS-TB</text>
<text x="199.3" y="59.6">R119</text>
<text x="199.3" y="58.1">R120</text>
<text x="208.2" y="59.7">220R/1%</text>
<text x="208.3" y="58.4">220R/1%</text>
<text x="227.5" y="56.5">D15</text>
<text x="261.5" y="54.1">J14</text>
<text x="92" y="64.5">KNH16C104DA5TS</text>
<text x="95.2" y="62.6">L2</text>
<text x="93.8" y="66.3">A</text>
<text x="95.1" y="67.6">GND</text>
<text x="98.3" y="66.3">B</text>
<text x="103.8" y="71.2" transform="rotate(-90 103.8 71.2)">D9</text>
<text x="199.9" y="67.4">R73</text>
<text x="199.9" y="68.8">R74</text>
<text x="208.4" y="69.1">120R/1%</text>
<text x="208.5" y="67.6">120R/1%</text>
<text x="117.9" y="77.3">J6</text>
<text x="198.8" y="74.7">R129</text>
<text x="199" y="76.1">R128</text>
<text x="199.1" y="73.4">R14</text>
<text x="199.3" y="77.5">R17</text>
<text x="208.4" y="76.4">68R/1%</text>
<text x="208.5" y="77.6">68R/1%</text>
<text x="224.5" y="72.1">ESD7104MUTAG</text>
<text x="227.5" y="73.1">D16</text>
<text x="72.9" y="81.3">R1</text>
<text x="73" y="82.6">R2</text>
<text x="81.3" y="81.6">220R/1%</text>
<text x="81.3" y="83">220R/1%</text>
<text x="97.8" y="79.7">D8</text>
<text x="128.3" y="80.6">BM06B-GHS-TBT/*SM06B-GHS-TB</text>
<text x="209.2" y="84.2">G</text>
<text x="209.2" y="86.8">S</text>
<text x="214.3" y="85.5">D</text>
<text x="224.5" y="88.7">ESD7104MUTAG</text>
<text x="250.6" y="85.4" transform="rotate(-90 250.6 85.4)">R16</text>
<text x="72.7" y="90.6">R3</text>
<text x="72.7" y="92">R4</text>
<text x="81.3" y="92.2">220R/1%</text>
<text x="81.4" y="90.8">220R/1%</text>
<text x="94.6" y="95.3">ESD7104MUTAG</text>
<text x="198.9" y="91.4" transform="rotate(-90 198.9 91.4)">R19</text>
<text x="207.9" y="92.5">A03400/SOT23</text>
<text x="208.2" y="91.1">Q5</text>
<text x="233.8" y="98.9">KNH16C104DA5TS</text>
<text x="235.6" y="100.8">A</text>
<text x="237.4" y="97.6">L19</text>
<text x="240.1" y="100.8">B</text>
<text x="236.9" y="102.1">GND</text>
<text x="235.8" y="125.4">KNH16C104DA5TS</text>
<text x="239" y="123.6">L4</text>
<text x="237.6" y="127.3">A</text>
<text x="238.9" y="128.6">GND</text>
<text x="242.1" y="127.3">B</text>
<text x="247.7" y="132.2" transform="rotate(-90 247.7 132.2)">D13</text>
<text x="216.5" y="143.6">R10</text>
<text x="216.7" y="142.2">R9</text>
<text x="225.1" y="142.5">220R/1%</text>
<text x="225.1" y="144">220R/1%</text>
<text x="241.4" y="140.7">D12</text>
<text x="261.7" y="138.2">J8</text>
<text x="272.1" y="141.6">BM06B-GHS-TBT/*SM06B-GHS-TB</text>
<text x="216.2" y="151.6">R11</text>
<text x="216.2" y="153">R12</text>
<text x="225.1" y="153.1">220R/1%</text>
<text x="225.3" y="151.8">220R/1%</text>
<text x="238.5" y="156.3">ESD7104MUTAG</text>
</g>
<g font-size="1.1" fill="#008000">
<text x="92.1" y="19.9">1</text>
<text x="97.2" y="22.9" transform="rotate(-90 97.2 22.9)">3</text>
<text x="100.3" y="19.9">2</text>
<text x="105.5" y="22.2" transform="rotate(-90 105.5 22.2)">1</text>
<text x="105.5" y="26.8" transform="rotate(-90 105.5 26.8)">2</text>
<text x="93.4" y="35.1">6</text>
<text x="103.6" y="35.1">5</text>
<text x="116.5" y="32.5">1</text>
<text x="116.5" y="35.1">2</text>
<text x="123.1" y="30.7" transform="rotate(-90 123.1 30.7)">8</text>
<text x="93.4" y="36.5">7</text>
<text x="93.4" y="40.5">8</text>
<text x="103.6" y="40.5">3</text>
<text x="103.6" y="36.5">4</text>
<text x="116.5" y="37.8">3</text>
<text x="116.5" y="40.5">4</text>
<text x="228.6" y="39.8">1</text>
<text x="236.8" y="39.8">2</text>
<text x="92.8" y="45.8">10</text>
<text x="93.4" y="44.4">9</text>
<text x="103.6" y="44.4">2</text>
<text x="103.6" y="45.8">1</text>
<text x="116.5" y="43.1">5</text>
<text x="116.5" y="45.8">6</text>
<text x="233.8" y="42.8" transform="rotate(-90 233.8 42.8)">3</text>
<text x="241.3" y="46.6" transform="rotate(-90 241.3 46.6)">2</text>
<text x="241.3" y="42.1" transform="rotate(-90 241.3 42.1)">1</text>
<text x="123.1" y="48.8" transform="rotate(-90 123.1 48.8)">7</text>
<text x="266.9" y="53.8" transform="rotate(-90 266.9 53.8)">12</text>
<text x="223.4" y="58.4">6</text>
<text x="223.4" y="59.7">7</text>
<text x="233.5" y="59.7">4</text>
<text x="233.5" y="58.4">5</text>
<text x="260.3" y="55.7">1</text>
<text x="260.3" y="58.4">2</text>
<text x="223.4" y="63.7">8</text>
<text x="233.5" y="63.7">3</text>
<text x="260.3" y="61">3</text>
<text x="260.3" y="63.7">4</text>
<text x="92.1" y="66.3">1</text>
<text x="97.2" y="69.3" transform="rotate(-90 97.2 69.3)">3</text>
<text x="100.3" y="66.3">2</text>
<text x="105.5" y="68.5" transform="rotate(-90 105.5 68.5)">1</text>
<text x="222.8" y="69">10</text>
<text x="223.4" y="67.6">9</text>
<text x="233.5" y="67.6">2</text>
<text x="233.5" y="69">1</text>
<text x="260.3" y="66.3">5</text>
<text x="260.3" y="69">6</text>
<text x="260.3" y="71.6">7</text>
<text x="105.5" y="73.2" transform="rotate(-90 105.5 73.2)">2</text>
<text x="123.1" y="77.1" transform="rotate(-90 123.1 77.1)">8</text>
<text x="223.4" y="74.9">6</text>
<text x="223.4" y="76.2">7</text>
<text x="233.5" y="76.2">4</text>
<text x="233.5" y="74.9">5</text>
<text x="260.3" y="74.3">8</text>
<text x="93.4" y="81.6">6</text>
<text x="93.4" y="82.9">7</text>
<text x="103.6" y="82.9">4</text>
<text x="103.6" y="81.6">5</text>
<text x="116.5" y="78.9">1</text>
<text x="116.5" y="81.6">2</text>
<text x="223.4" y="80.2">8</text>
<text x="233.5" y="80.2">3</text>
<text x="259.7" y="79.5">10</text>
<text x="266.9" y="83.8" transform="rotate(-90 266.9 83.8)">11</text>
<text x="93.4" y="86.8">8</text>
<text x="103.6" y="86.8">3</text>
<text x="116.5" y="84.2">3</text>
<text x="116.5" y="86.8">4</text>
<text x="116.5" y="89.5">5</text>
<text x="207.4" y="84.2">1</text>
<text x="207.4" y="86.8">2</text>
<text x="216.2" y="85.5">3</text>
<text x="222.8" y="85.5">10</text>
<text x="223.4" y="84.2">9</text>
<text x="233.5" y="84.2">2</text>
<text x="233.5" y="85.5">1</text>
<text x="92.8" y="92.2">10</text>
<text x="93.4" y="90.8">9</text>
<text x="103.6" y="90.8">2</text>
<text x="103.6" y="92.2">1</text>
<text x="116.5" y="92.2">6</text>
<text x="123.1" y="95.1" transform="rotate(-90 123.1 95.1)">7</text>
<text x="233.9" y="100.8">1</text>
<text x="242.1" y="100.8">2</text>
<text x="239.1" y="103.8" transform="rotate(-90 239.1 103.8)">3</text>
<text x="235.9" y="127.3">1</text>
<text x="241" y="130.3" transform="rotate(-90 241 130.3)">3</text>
<text x="244.1" y="127.3">2</text>
<text x="249.2" y="129.5" transform="rotate(-90 249.2 129.5)">1</text>
<text x="249.2" y="134.1" transform="rotate(-90 249.2 134.1)">2</text>
<text x="237.3" y="142.5">6</text>
<text x="237.3" y="143.8">7</text>
<text x="247.4" y="143.8">4</text>
<text x="247.4" y="142.5">5</text>
<text x="260.3" y="139.9">1</text>
<text x="260.3" y="142.5">2</text>
<text x="266.9" y="138" transform="rotate(-90 266.9 138)">8</text>
<text x="237.3" y="147.8">8</text>
<text x="247.4" y="147.8">3</text>
<text x="260.3" y="145.2">3</text>
<text x="260.3" y="147.8">4</text>
<text x="236.7" y="153.1">10</text>
<text x="237.3" y="151.8">9</text>
<text x="247.4" y="151.8">2</text>
<text x="247.4" y="153.1">1</text>
<text x="260.3" y="150.5">5</text>
<text x="260.3" y="153.1">6</text>
<text x="266.9" y="156.1" transform="rotate(-90 266.9 156.1)">7</text>
</g>
<g font-size=".9">
<text x="107.6" y="29.5" transform="rotate(-90 107.6 29.5)">SFI0402EH060-0R20P</text>
<text x="243.4" y="49.4" transform="rotate(-90 243.4 49.4)">SFI0402EH060-0R20P</text>
<text x="107.6" y="75.9" transform="rotate(-90 107.6 75.9)">SFI0402EH060-0R20P</text>
<text x="251.4" y="136.8" transform="rotate(-90 251.4 136.8)">SFI0402EH060-0R20P</text>
</g>
</svg>
